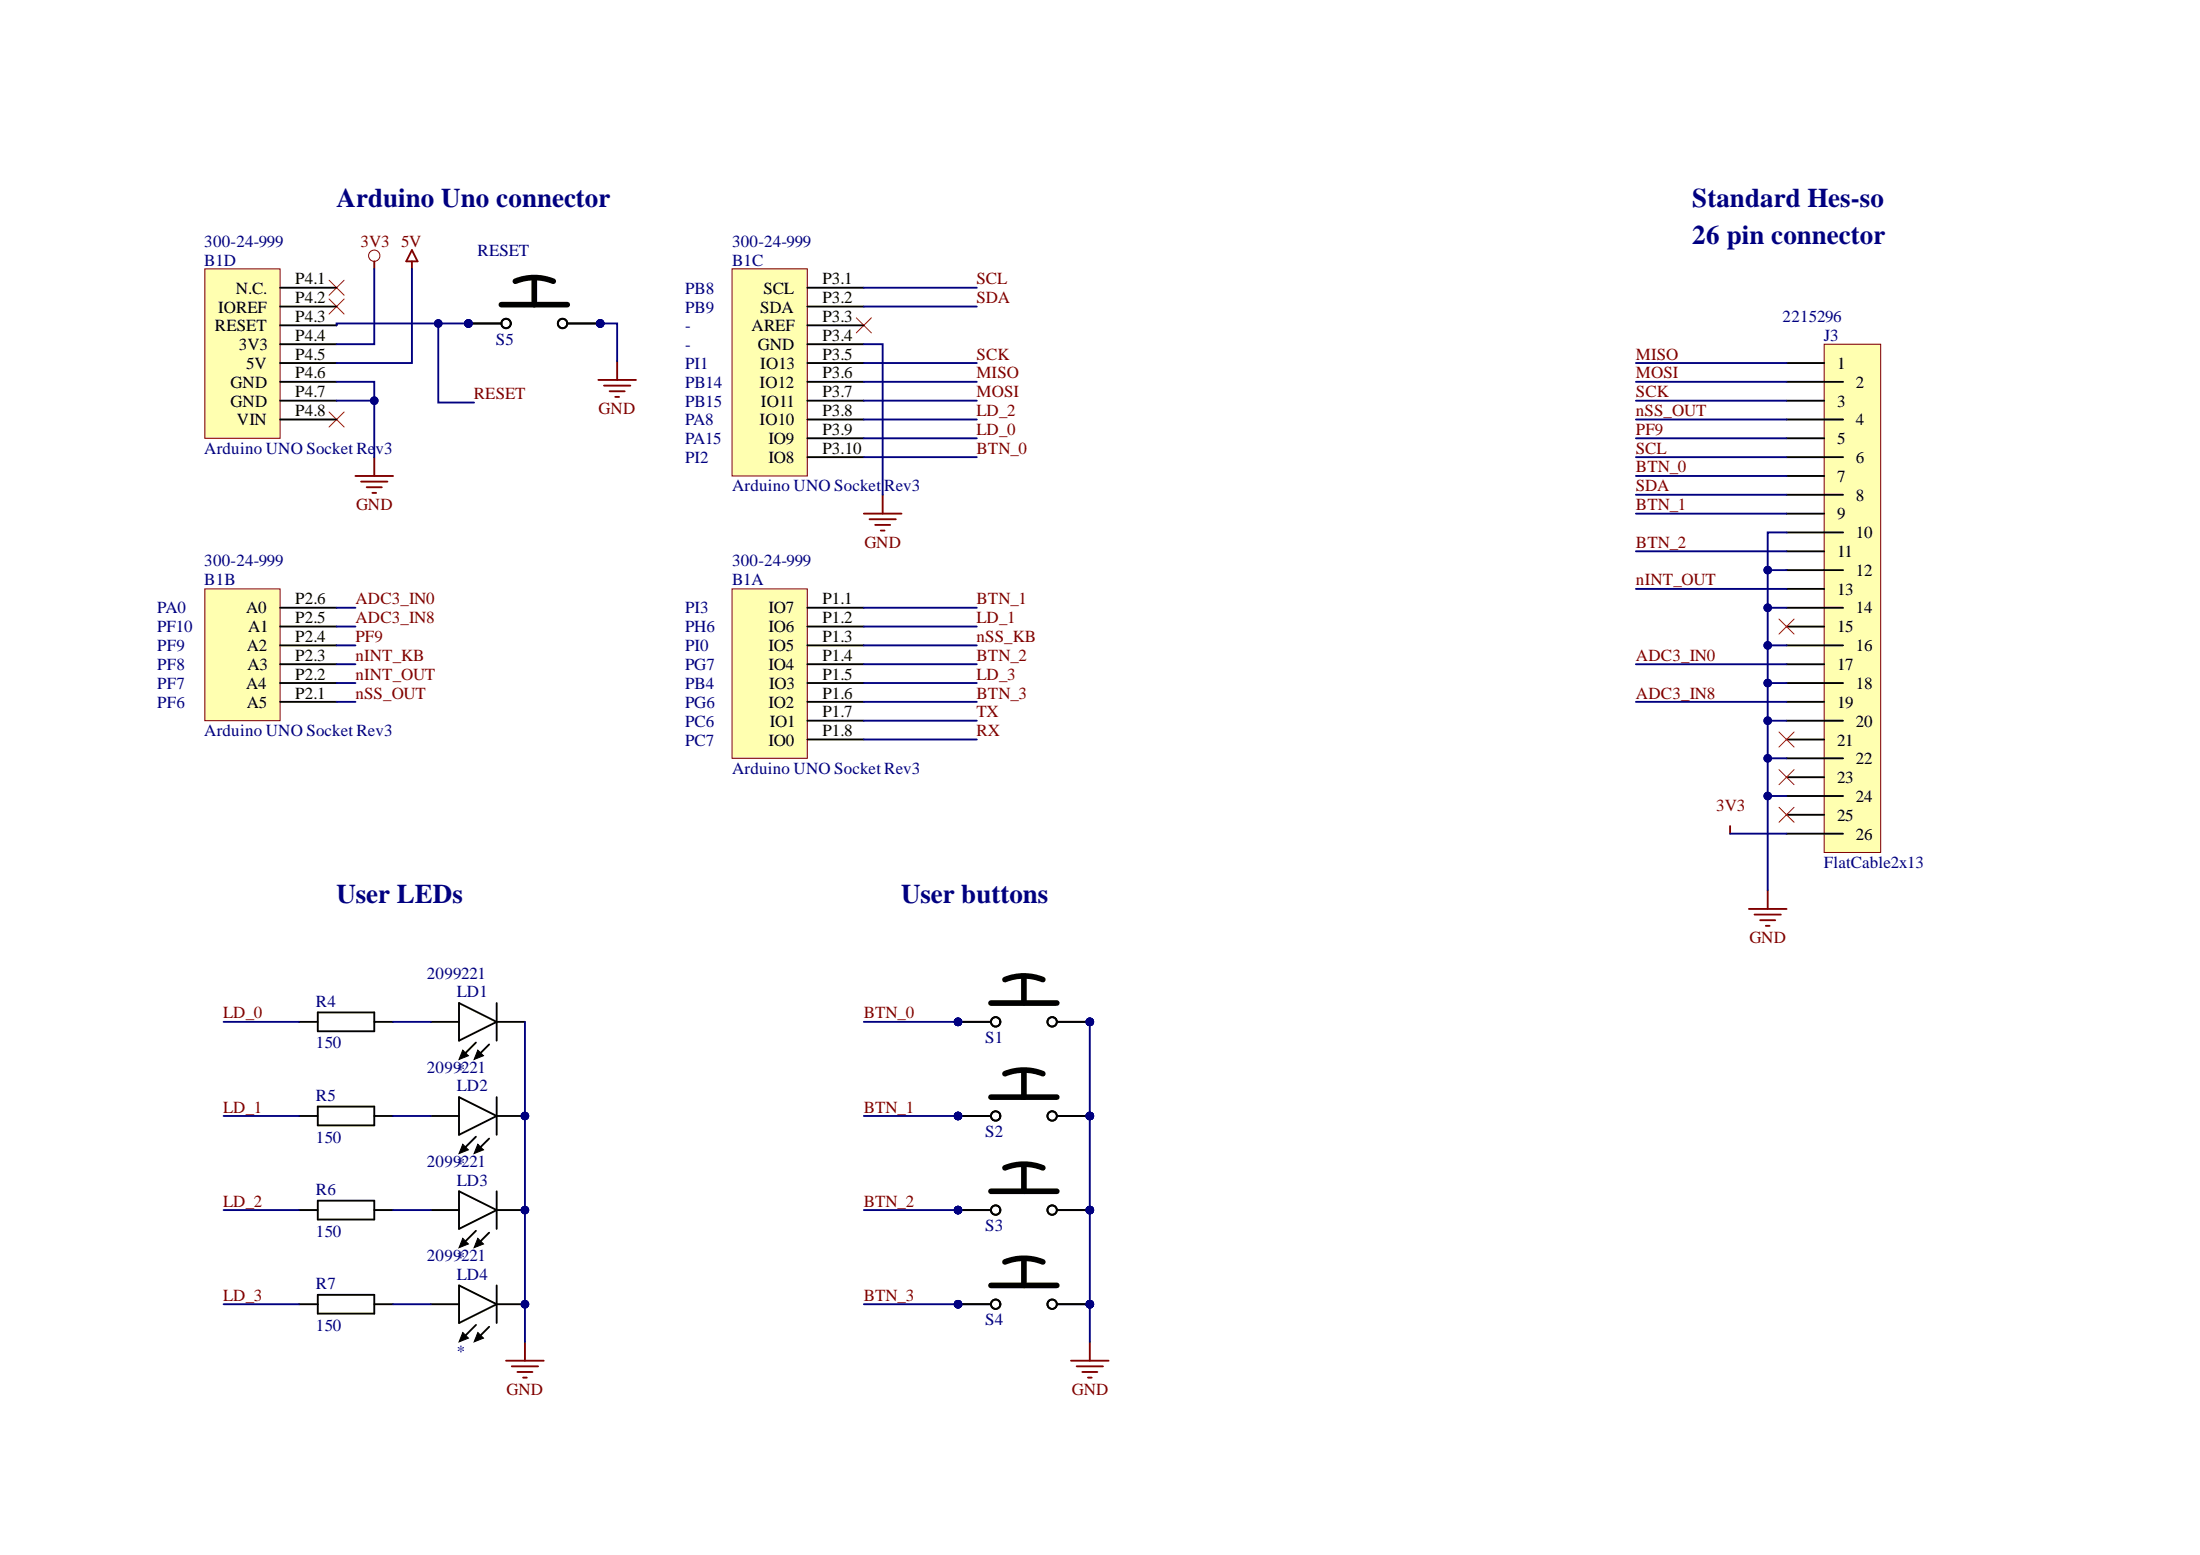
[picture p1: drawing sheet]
<svg xmlns="http://www.w3.org/2000/svg" width="297mm" height="210mm" viewBox="0 0 297 210" stroke-linecap="round" stroke-linejoin="round" font-family="sans-serif">
<path d="M50.5 35.3v1M48 64.2h5.1M48.8 65h3.5M49.5 65.8h2M50.3 66.5h.5M50.5 61.7v2.5" fill="none" stroke="#800000" stroke-width=".25"/>
<circle cx="50.5" cy="34.5" r=".76" fill="none" stroke="#800000" stroke-width=".14"/>
<path d="M44.4 37.8l2.1 2.1M46.5 37.8l-2.1 2.1M44.4 55.6l2.1 2M44.4 40.4l2.1 2M46.5 55.6l-2.1 2M46.5 40.4l-2.1 2" fill="none" stroke="#f00" stroke-width=".14"/>
<path d="M246.3 46.5h7.6v68.6h-7.6z" fill-rule="evenodd" fill="#ffffb0"/>
<path d="M246.3 46.5h7.6v68.6h-7.6z" fill="none" stroke="#800000" stroke-width=".14"/>
<g fill="none" stroke="#000" stroke-width=".25">
<path d="M241.2 49h5.1M241.2 54.1h5.1M241.2 59.2h5.1M241.2 51.5h7.6M241.2 56.6h7.6M241.2 64.2h5.1M241.2 69.3h5.1M241.2 74.4h5.1M241.2 79.5h5.1M241.2 61.7h7.6M241.2 66.8h7.6M241.2 71.9h7.6"/>
<path d="M241.2 77h7.6M241.2 84.6h5.1M241.2 89.7h5.1M241.2 94.7h5.1M241.2 99.8h5.1M241.2 82h7.6M241.2 87.1h7.6M241.2 92.2h7.6M241.2 97.3h7.6M241.2 104.9h5.1M241.2 110h5.1M241.2 102.4h7.6"/>
<path d="M241.2 107.4h7.6M241.2 112.5h7.6"/>
</g>
<path d="M233.6 111.5v1M236.1 122.7h5.1M236.9 123.5h3.5M237.7 124.2h2M238.4 125h.5M238.7 120.2v2.5" fill="none" stroke="#800000" stroke-width=".25"/>
<circle cx="129.3" cy="137.9" r=".51" fill="#000080"/>
<circle cx="129.3" cy="137.9" r=".51" fill="none" stroke="#000080" stroke-width=".14"/>
<circle cx="147.1" cy="137.9" r=".51" fill="#000080"/>
<circle cx="147.1" cy="137.9" r=".51" fill="none" stroke="#000080" stroke-width=".14"/>
<circle cx="129.3" cy="137.9" r=".51" fill="#000080"/>
<circle cx="129.3" cy="137.9" r=".51" fill="none" stroke="#000080" stroke-width=".14"/>
<circle cx="147.1" cy="137.9" r=".51" fill="#000080"/>
<circle cx="147.1" cy="137.9" r=".51" fill="none" stroke="#000080" stroke-width=".14"/>
<g fill="none" stroke="#000" stroke-width=".25">
<path d="M129.3 137.9h4.5"/>
<circle cx="134.4" cy="137.9" r=".64"/>
</g>
<path d="M133.8 135.4h8.9M135.7 132.2a6.8 6.8 0 0 1 5.1 0M138.2 131.8v3.6" fill="none" stroke="#000" stroke-width=".76"/>
<circle cx="129.3" cy="137.9" r=".51" fill="#000080"/>
<circle cx="129.3" cy="137.9" r=".51" fill="none" stroke="#000080" stroke-width=".14"/>
<g fill="none" stroke="#000" stroke-width=".25">
<path d="M142.7 137.9h4.4"/>
<circle cx="142.1" cy="137.9" r=".64"/>
</g>
<circle cx="147.1" cy="137.9" r=".51" fill="#000080"/>
<circle cx="147.1" cy="137.9" r=".51" fill="none" stroke="#000080" stroke-width=".14"/>
<path d="M129.3 137.9h4.5" fill="none" stroke="#000" stroke-width=".25"/>
<circle cx="129.3" cy="137.9" r=".51" fill="#000080"/>
<circle cx="129.3" cy="137.9" r=".51" fill="none" stroke="#000080" stroke-width=".14"/>
<path d="M142.7 137.9h4.4" fill="none" stroke="#000" stroke-width=".25"/>
<circle cx="147.1" cy="137.9" r=".51" fill="#000080"/>
<circle cx="147.1" cy="137.9" r=".51" fill="none" stroke="#000080" stroke-width=".14"/>
<circle cx="129.3" cy="150.6" r=".51" fill="#000080"/>
<circle cx="129.3" cy="150.6" r=".51" fill="none" stroke="#000080" stroke-width=".14"/>
<circle cx="147.1" cy="150.6" r=".51" fill="#000080"/>
<circle cx="147.1" cy="150.6" r=".51" fill="none" stroke="#000080" stroke-width=".14"/>
<circle cx="129.3" cy="150.6" r=".51" fill="#000080"/>
<circle cx="129.3" cy="150.6" r=".51" fill="none" stroke="#000080" stroke-width=".14"/>
<circle cx="147.1" cy="150.6" r=".51" fill="#000080"/>
<circle cx="147.1" cy="150.6" r=".51" fill="none" stroke="#000080" stroke-width=".14"/>
<g fill="none" stroke="#000" stroke-width=".25">
<path d="M129.3 150.6h4.5"/>
<circle cx="134.4" cy="150.6" r=".63"/>
</g>
<path d="M133.8 148.1h8.9M135.7 144.9a6.9 6.9 0 0 1 5.1 0M138.2 144.5v3.6" fill="none" stroke="#000" stroke-width=".76"/>
<circle cx="129.3" cy="150.6" r=".51" fill="#000080"/>
<circle cx="129.3" cy="150.6" r=".51" fill="none" stroke="#000080" stroke-width=".14"/>
<g fill="none" stroke="#000" stroke-width=".25">
<path d="M142.7 150.6h4.4"/>
<circle cx="142.1" cy="150.6" r=".63"/>
</g>
<circle cx="147.1" cy="150.6" r=".51" fill="#000080"/>
<circle cx="147.1" cy="150.6" r=".51" fill="none" stroke="#000080" stroke-width=".14"/>
<path d="M129.3 150.6h4.5" fill="none" stroke="#000" stroke-width=".25"/>
<circle cx="129.3" cy="150.6" r=".51" fill="#000080"/>
<circle cx="129.3" cy="150.6" r=".51" fill="none" stroke="#000080" stroke-width=".14"/>
<path d="M142.7 150.6h4.4" fill="none" stroke="#000" stroke-width=".25"/>
<circle cx="147.1" cy="150.6" r=".51" fill="#000080"/>
<circle cx="147.1" cy="150.6" r=".51" fill="none" stroke="#000080" stroke-width=".14"/>
<circle cx="129.3" cy="163.3" r=".51" fill="#000080"/>
<circle cx="129.3" cy="163.3" r=".51" fill="none" stroke="#000080" stroke-width=".14"/>
<circle cx="147.1" cy="163.3" r=".51" fill="#000080"/>
<circle cx="147.1" cy="163.3" r=".51" fill="none" stroke="#000080" stroke-width=".14"/>
<circle cx="129.3" cy="163.3" r=".51" fill="#000080"/>
<circle cx="129.3" cy="163.3" r=".51" fill="none" stroke="#000080" stroke-width=".14"/>
<circle cx="147.1" cy="163.3" r=".51" fill="#000080"/>
<circle cx="147.1" cy="163.3" r=".51" fill="none" stroke="#000080" stroke-width=".14"/>
<g fill="none" stroke="#000" stroke-width=".25">
<path d="M129.3 163.3h4.5"/>
<circle cx="134.4" cy="163.3" r=".63"/>
</g>
<path d="M135.7 157.6a6.8 6.8 0 0 1 5.1 0M138.2 157.2v3.6M133.8 160.8h8.9" fill="none" stroke="#000" stroke-width=".76"/>
<circle cx="129.3" cy="163.3" r=".51" fill="#000080"/>
<circle cx="129.3" cy="163.3" r=".51" fill="none" stroke="#000080" stroke-width=".14"/>
<g fill="none" stroke="#000" stroke-width=".25">
<path d="M142.7 163.3h4.4"/>
<circle cx="142.1" cy="163.3" r=".63"/>
</g>
<circle cx="147.1" cy="163.3" r=".51" fill="#000080"/>
<circle cx="147.1" cy="163.3" r=".51" fill="none" stroke="#000080" stroke-width=".14"/>
<path d="M129.3 163.3h4.5" fill="none" stroke="#000" stroke-width=".25"/>
<circle cx="129.3" cy="163.3" r=".51" fill="#000080"/>
<circle cx="129.3" cy="163.3" r=".51" fill="none" stroke="#000080" stroke-width=".14"/>
<path d="M142.7 163.3h4.4" fill="none" stroke="#000" stroke-width=".25"/>
<circle cx="147.1" cy="163.3" r=".51" fill="#000080"/>
<circle cx="147.1" cy="163.3" r=".51" fill="none" stroke="#000080" stroke-width=".14"/>
<circle cx="129.4" cy="176.1" r=".51" fill="#000080"/>
<circle cx="129.4" cy="176.1" r=".51" fill="none" stroke="#000080" stroke-width=".14"/>
<circle cx="147.1" cy="176.1" r=".51" fill="#000080"/>
<circle cx="147.1" cy="176.1" r=".51" fill="none" stroke="#000080" stroke-width=".14"/>
<circle cx="129.4" cy="176.1" r=".51" fill="#000080"/>
<circle cx="129.4" cy="176.1" r=".51" fill="none" stroke="#000080" stroke-width=".14"/>
<circle cx="147.1" cy="176.1" r=".51" fill="#000080"/>
<circle cx="147.1" cy="176.1" r=".51" fill="none" stroke="#000080" stroke-width=".14"/>
<g fill="none" stroke="#000" stroke-width=".25">
<path d="M129.4 176.1h4.4"/>
<circle cx="134.4" cy="176.1" r=".63"/>
</g>
<path d="M133.8 173.5h8.9M135.7 170.3a6.8 6.8 0 0 1 5.1 0M138.2 170v3.5" fill="none" stroke="#000" stroke-width=".76"/>
<circle cx="129.4" cy="176.1" r=".51" fill="#000080"/>
<circle cx="129.4" cy="176.1" r=".51" fill="none" stroke="#000080" stroke-width=".14"/>
<g fill="none" stroke="#000" stroke-width=".25">
<path d="M142.7 176.1h4.4"/>
<circle cx="142.1" cy="176.1" r=".63"/>
</g>
<circle cx="147.1" cy="176.1" r=".51" fill="#000080"/>
<circle cx="147.1" cy="176.1" r=".51" fill="none" stroke="#000080" stroke-width=".14"/>
<path d="M129.4 176.1h4.4" fill="none" stroke="#000" stroke-width=".25"/>
<circle cx="129.4" cy="176.1" r=".51" fill="#000080"/>
<circle cx="129.4" cy="176.1" r=".51" fill="none" stroke="#000080" stroke-width=".14"/>
<path d="M142.7 176.1h4.4" fill="none" stroke="#000" stroke-width=".25"/>
<circle cx="147.1" cy="176.1" r=".51" fill="#000080"/>
<circle cx="147.1" cy="176.1" r=".51" fill="none" stroke="#000080" stroke-width=".14"/>
<path d="M144.6 183.7h5.1M145.4 184.4h3.5M146.1 185.2h2.1M146.9 186h.5M147.1 181.1v2.6" fill="none" stroke="#800000" stroke-width=".25"/>
<path d="M58.2 137.9h3.8M62 135.4l5.1 2.5-5.1 2.6zM67.1 135.4v5.1M67.1 137.9h3.8M64.3 140.7l-2.1 2.1M66 141l-1.7 1.8" fill="none" stroke="#000" stroke-width=".25"/>
<path d="M62.5 141.7l.7 .8-1.2 .5zM64.5 141.7l.8 .8-1.3 .5z" fill="#000"/>
<path d="M62.5 141.7l.7 .8-1.2 .5zM64.5 141.7l.8 .8-1.3 .5z" fill="none" stroke="#000" stroke-width=".14"/>
<circle cx="70.9" cy="150.6" r=".51" fill="#000080"/>
<circle cx="70.9" cy="150.6" r=".51" fill="none" stroke="#000080" stroke-width=".14"/>
<path d="M62 148.1l5.1 2.5-5.1 2.6zM64.3 153.4l-2.1 2.1M66 153.7l-1.7 1.8M67.1 148.1v5.1M67.1 150.6h3.8" fill="none" stroke="#000" stroke-width=".25"/>
<path d="M62.5 154.5l.7 .7-1.2 .5zM64.5 154.5l.8 .7-1.3 .5z" fill="#000"/>
<path d="M62.5 154.5l.7 .7-1.2 .5zM64.5 154.5l.8 .7-1.3 .5z" fill="none" stroke="#000" stroke-width=".14"/>
<circle cx="70.9" cy="150.6" r=".51" fill="#000080"/>
<circle cx="70.9" cy="150.6" r=".51" fill="none" stroke="#000080" stroke-width=".14"/>
<path d="M58.2 150.6h3.8" fill="none" stroke="#000" stroke-width=".25"/>
<circle cx="70.9" cy="163.3" r=".51" fill="#000080"/>
<circle cx="70.9" cy="163.3" r=".51" fill="none" stroke="#000080" stroke-width=".14"/>
<path d="M62 160.8l5.1 2.5-5.1 2.6zM64.3 166.1l-2.1 2.1M66 166.4l-1.7 1.8M67.1 160.8v5.1M67.1 163.3h3.8" fill="none" stroke="#000" stroke-width=".25"/>
<path d="M62.5 167.2l.7 .7-1.2 .5zM64.5 167.2l.8 .7-1.3 .5z" fill="#000"/>
<path d="M62.5 167.2l.7 .7-1.2 .5zM64.5 167.2l.8 .7-1.3 .5z" fill="none" stroke="#000" stroke-width=".14"/>
<circle cx="70.9" cy="163.3" r=".51" fill="#000080"/>
<circle cx="70.9" cy="163.3" r=".51" fill="none" stroke="#000080" stroke-width=".14"/>
<path d="M58.2 163.3h3.8" fill="none" stroke="#000" stroke-width=".25"/>
<circle cx="70.9" cy="176.1" r=".51" fill="#000080"/>
<circle cx="70.9" cy="176.1" r=".51" fill="none" stroke="#000080" stroke-width=".14"/>
<path d="M62 173.5l5.1 2.6-5.1 2.5zM64.3 178.8l-2.1 2.1M66 179.1l-1.7 1.8M67.1 173.5v5.1M67.1 176.1h3.8" fill="none" stroke="#000" stroke-width=".25"/>
<path d="M62.5 179.9l.7 .7-1.2 .5zM64.5 179.9l.8 .7-1.3 .5z" fill="#000"/>
<path d="M62.5 179.9l.7 .7-1.2 .5zM64.5 179.9l.8 .7-1.3 .5z" fill="none" stroke="#000" stroke-width=".14"/>
<circle cx="70.9" cy="176.1" r=".51" fill="#000080"/>
<circle cx="70.9" cy="176.1" r=".51" fill="none" stroke="#000080" stroke-width=".14"/>
<g fill="none" stroke="#000" stroke-width=".25">
<path d="M40.4 137.9h2.5M42.9 136.7h7.6v2.5h-7.6zM50.5 137.9h2.6M40.4 150.6h2.5M42.9 149.4h7.6v2.5h-7.6zM50.5 150.6h2.6M40.4 163.3h2.5M40.4 176.1h2.5M42.9 162.1h7.6v2.5h-7.6zM42.9 174.8h7.6v2.5h-7.6zM50.5 176.1h2.6M50.5 163.3h2.6"/>
<path d="M58.2 176.1h3.8"/>
</g>
<path d="M55.6 33.8l.8 1.5h-1.5zM55.6 35.3v1M116.6 69.3h5.1M117.4 70.1h3.6M118.2 70.9h2M118.9 71.6h.5M119.2 66.8v2.5M68.3 183.7h5.1M69.1 184.4h3.6M69.9 185.2h2M70.6 186h.5M70.9 181.1v2.6" fill="none" stroke="#800000" stroke-width=".25"/>
<path d="M115.6 42.9l2.1 2M117.7 42.9l-2.1 2M240.2 83.6l2 2M240.2 98.8l2 2M242.2 83.6l-2 2M242.2 98.8l-2 2M240.2 109l2 2M240.2 103.9l2 2M242.2 109l-2 2M242.2 103.9l-2 2" fill="none" stroke="#f00" stroke-width=".14"/>
<path d="M98.8 79.5h10.2v22.9h-10.2z" fill-rule="evenodd" fill="#ffffb0"/>
<path d="M98.8 79.5h10.2v22.9h-10.2z" fill="none" stroke="#800000" stroke-width=".14"/>
<path d="M109 82h7.6M109 84.6h7.6M109 87.1h7.6M109 89.7h7.6M109 92.2h7.6M109 94.7h7.6M109 97.3h7.6M109 99.8h7.6" fill="none" stroke="#000" stroke-width=".25"/>
<path d="M27.7 79.5h10.1v17.8h-10.1z" fill-rule="evenodd" fill="#ffffb0"/>
<path d="M27.7 79.5h10.1v17.8h-10.1z" fill="none" stroke="#800000" stroke-width=".14"/>
<path d="M37.8 94.7h7.6M37.8 92.2h7.6M37.8 89.7h7.6M37.8 87.1h7.6M37.8 84.6h7.6M37.8 82h7.6" fill="none" stroke="#000" stroke-width=".25"/>
<path d="M98.8 36.3h10.2v27.9h-10.2z" fill-rule="evenodd" fill="#ffffb0"/>
<path d="M98.8 36.3h10.2v27.9h-10.2z" fill="none" stroke="#800000" stroke-width=".14"/>
<path d="M109 38.8h7.6M109 41.4h7.6M109 43.9h7.6M109 46.5h7.6M109 49h7.6M109 51.5h7.6M109 54.1h7.6M109 56.6h7.6M109 59.2h7.6M109 61.7h7.6" fill="none" stroke="#000" stroke-width=".25"/>
<path d="M27.7 36.3h10.1v22.9h-10.1z" fill-rule="evenodd" fill="#ffffb0"/>
<path d="M27.7 36.3h10.1v22.9h-10.1z" fill="none" stroke="#800000" stroke-width=".14"/>
<path d="M37.8 38.8h7.6M37.8 41.4h7.6M37.8 43.9h7.6M37.8 46.5h7.6M37.8 49h7.6M37.8 51.5h7.6M37.8 54.1h7.6M37.8 56.6h7.6" fill="none" stroke="#000" stroke-width=".25"/>
<circle cx="63.2" cy="43.7" r=".51" fill="#000080"/>
<circle cx="63.2" cy="43.7" r=".51" fill="none" stroke="#000080" stroke-width=".14"/>
<circle cx="81" cy="43.7" r=".51" fill="#000080"/>
<circle cx="81" cy="43.7" r=".51" fill="none" stroke="#000080" stroke-width=".14"/>
<circle cx="63.2" cy="43.7" r=".51" fill="#000080"/>
<circle cx="63.2" cy="43.7" r=".51" fill="none" stroke="#000080" stroke-width=".14"/>
<circle cx="81" cy="43.7" r=".51" fill="#000080"/>
<circle cx="81" cy="43.7" r=".51" fill="none" stroke="#000080" stroke-width=".14"/>
<g fill="none" stroke="#000" stroke-width=".25">
<path d="M63.2 43.7h4.5"/>
<circle cx="68.3" cy="43.7" r=".64"/>
</g>
<path d="M69.6 38a6.8 6.8 0 0 1 5.1 0M72.1 37.6v3.5M67.7 41.1h8.9" fill="none" stroke="#000" stroke-width=".76"/>
<circle cx="63.2" cy="43.7" r=".51" fill="#000080"/>
<circle cx="63.2" cy="43.7" r=".51" fill="none" stroke="#000080" stroke-width=".14"/>
<g fill="none" stroke="#000" stroke-width=".25">
<path d="M76.6 43.7h4.4"/>
<circle cx="76" cy="43.7" r=".64"/>
</g>
<circle cx="81" cy="43.7" r=".51" fill="#000080"/>
<circle cx="81" cy="43.7" r=".51" fill="none" stroke="#000080" stroke-width=".14"/>
<path d="M63.2 43.7h4.5" fill="none" stroke="#000" stroke-width=".25"/>
<circle cx="63.2" cy="43.7" r=".51" fill="#000080"/>
<circle cx="63.2" cy="43.7" r=".51" fill="none" stroke="#000080" stroke-width=".14"/>
<path d="M76.6 43.7h4.4" fill="none" stroke="#000" stroke-width=".25"/>
<circle cx="81" cy="43.7" r=".51" fill="#000080"/>
<circle cx="81" cy="43.7" r=".51" fill="none" stroke="#000080" stroke-width=".14"/>
<path d="M80.8 51.3h5.1M81.5 52.1h3.6M82.3 52.8h2M83.1 53.6h.5M83.3 48.8v2.5" fill="none" stroke="#800000" stroke-width=".25"/>
<path d="M45.4 54.1h5.1v7.6" fill="none" stroke="#000080" stroke-width=".25"/>
<circle cx="50.5" cy="54.1" r=".51" fill="#000080"/>
<circle cx="50.5" cy="54.1" r=".51" fill="none" stroke="#000080" stroke-width=".14"/>
<path d="M45.4 51.5h5.1v2.6" fill="none" stroke="#000080" stroke-width=".25"/>
<circle cx="50.5" cy="54.1" r=".51" fill="#000080"/>
<circle cx="50.5" cy="54.1" r=".51" fill="none" stroke="#000080" stroke-width=".14"/>
<path d="M116.6 38.8h15.3M116.6 54.1h15.3M116.6 49h15.3M116.6 41.4h15.3M116.6 51.5h15.3M238.7 77h2.5M116.6 97.3h15.3M116.6 99.8h15.3" fill="none" stroke="#000080" stroke-width=".25"/>
<circle cx="238.7" cy="77" r=".51" fill="#000080"/>
<circle cx="238.7" cy="77" r=".51" fill="none" stroke="#000080" stroke-width=".14"/>
<path d="M238.7 82h2.5" fill="none" stroke="#000080" stroke-width=".25"/>
<circle cx="238.7" cy="82" r=".51" fill="#000080"/>
<circle cx="238.7" cy="82" r=".51" fill="none" stroke="#000080" stroke-width=".14"/>
<path d="M238.7 87.1h2.5" fill="none" stroke="#000080" stroke-width=".25"/>
<circle cx="238.7" cy="87.1" r=".51" fill="#000080"/>
<circle cx="238.7" cy="87.1" r=".51" fill="none" stroke="#000080" stroke-width=".14"/>
<path d="M238.7 92.2h2.5" fill="none" stroke="#000080" stroke-width=".25"/>
<circle cx="238.7" cy="92.2" r=".51" fill="#000080"/>
<circle cx="238.7" cy="92.2" r=".51" fill="none" stroke="#000080" stroke-width=".14"/>
<path d="M238.7 97.3h2.5" fill="none" stroke="#000080" stroke-width=".25"/>
<circle cx="238.7" cy="97.3" r=".51" fill="#000080"/>
<circle cx="238.7" cy="97.3" r=".51" fill="none" stroke="#000080" stroke-width=".14"/>
<path d="M238.7 102.4h2.5" fill="none" stroke="#000080" stroke-width=".25"/>
<circle cx="238.7" cy="102.4" r=".51" fill="#000080"/>
<circle cx="238.7" cy="102.4" r=".51" fill="none" stroke="#000080" stroke-width=".14"/>
<path d="M238.7 107.4h2.5" fill="none" stroke="#000080" stroke-width=".25"/>
<circle cx="238.7" cy="107.4" r=".51" fill="#000080"/>
<circle cx="238.7" cy="107.4" r=".51" fill="none" stroke="#000080" stroke-width=".14"/>
<g fill="none" stroke="#000080" stroke-width=".25">
<path d="M220.9 56.6h20.3M220.9 59.2h20.3M220.9 49h20.3M220.9 51.5h20.3M220.9 54.1h20.3M220.9 61.7h20.3M220.9 64.2h20.3M220.9 66.8h20.3M220.9 69.3h20.3M220.9 74.4h20.3M220.9 79.5h20.3M45.4 84.6h2.6"/>
<path d="M45.4 82h2.6M220.9 89.7h20.3M220.9 94.7h20.3M233.6 112.5h7.6M147.1 137.9v12.7"/>
</g>
<circle cx="147.1" cy="137.9" r=".51" fill="#000080"/>
<circle cx="147.1" cy="137.9" r=".51" fill="none" stroke="#000080" stroke-width=".14"/>
<circle cx="147.1" cy="150.6" r=".51" fill="#000080"/>
<circle cx="147.1" cy="150.6" r=".51" fill="none" stroke="#000080" stroke-width=".14"/>
<path d="M147.1 163.3v12.8" fill="none" stroke="#000080" stroke-width=".25"/>
<circle cx="147.1" cy="163.3" r=".51" fill="#000080"/>
<circle cx="147.1" cy="163.3" r=".51" fill="none" stroke="#000080" stroke-width=".14"/>
<circle cx="147.1" cy="176.1" r=".51" fill="#000080"/>
<circle cx="147.1" cy="176.1" r=".51" fill="none" stroke="#000080" stroke-width=".14"/>
<path d="M147.1 150.6v12.7" fill="none" stroke="#000080" stroke-width=".25"/>
<circle cx="147.1" cy="150.6" r=".51" fill="#000080"/>
<circle cx="147.1" cy="150.6" r=".51" fill="none" stroke="#000080" stroke-width=".14"/>
<circle cx="147.1" cy="163.3" r=".51" fill="#000080"/>
<circle cx="147.1" cy="163.3" r=".51" fill="none" stroke="#000080" stroke-width=".14"/>
<path d="M147.1 176.1v5" fill="none" stroke="#000080" stroke-width=".25"/>
<circle cx="147.1" cy="176.1" r=".51" fill="#000080"/>
<circle cx="147.1" cy="176.1" r=".51" fill="none" stroke="#000080" stroke-width=".14"/>
<path d="M116.6 82h15.3M116.6 137.9h12.7" fill="none" stroke="#000080" stroke-width=".25"/>
<circle cx="129.3" cy="137.9" r=".51" fill="#000080"/>
<circle cx="129.3" cy="137.9" r=".51" fill="none" stroke="#000080" stroke-width=".14"/>
<path d="M116.6 61.7h15.3M116.6 89.7h15.3M116.6 94.7h15.3M116.6 150.6h12.7" fill="none" stroke="#000080" stroke-width=".25"/>
<circle cx="129.3" cy="150.6" r=".51" fill="#000080"/>
<circle cx="129.3" cy="150.6" r=".51" fill="none" stroke="#000080" stroke-width=".14"/>
<path d="M116.6 163.3h12.7" fill="none" stroke="#000080" stroke-width=".25"/>
<circle cx="129.3" cy="163.3" r=".51" fill="#000080"/>
<circle cx="129.3" cy="163.3" r=".51" fill="none" stroke="#000080" stroke-width=".14"/>
<path d="M116.6 176.1h12.8" fill="none" stroke="#000080" stroke-width=".25"/>
<circle cx="129.4" cy="176.1" r=".51" fill="#000080"/>
<circle cx="129.4" cy="176.1" r=".51" fill="none" stroke="#000080" stroke-width=".14"/>
<path d="M70.9 137.9v43.2" fill="none" stroke="#000080" stroke-width=".25"/>
<circle cx="70.9" cy="150.6" r=".51" fill="#000080"/>
<circle cx="70.9" cy="150.6" r=".51" fill="none" stroke="#000080" stroke-width=".14"/>
<circle cx="70.9" cy="163.3" r=".51" fill="#000080"/>
<circle cx="70.9" cy="163.3" r=".51" fill="none" stroke="#000080" stroke-width=".14"/>
<circle cx="70.9" cy="176.1" r=".51" fill="#000080"/>
<circle cx="70.9" cy="176.1" r=".51" fill="none" stroke="#000080" stroke-width=".14"/>
<g fill="none" stroke="#000080" stroke-width=".25">
<path d="M63.2 43.7h-17.8v.2M116.6 46.5h2.6v20.3M116.6 59.2h15.3M116.6 56.6h15.3M45.4 94.7h2.6M45.4 89.7h2.6M45.4 87.1h2.6M45.4 92.2h2.6M116.6 84.6h15.3M116.6 87.1h15.3M116.6 92.2h15.3M30.2 137.9h10.2"/>
<path d="M53.1 137.9h5.1M30.2 150.6h10.2M53.1 150.6h5.1M30.2 163.3h10.2M30.2 176.1h10.2M53.1 163.3h5.1M53.1 176.1h5.1"/>
</g>
<circle cx="59.2" cy="43.7" r=".51" fill="#000080"/>
<circle cx="59.2" cy="43.7" r=".51" fill="none" stroke="#000080" stroke-width=".14"/>
<circle cx="63.2" cy="43.7" r=".51" fill="#000080"/>
<circle cx="63.2" cy="43.7" r=".51" fill="none" stroke="#000080" stroke-width=".14"/>
<path d="M81 43.7h2.3v5.1" fill="none" stroke="#000080" stroke-width=".25"/>
<circle cx="81" cy="43.7" r=".51" fill="#000080"/>
<circle cx="81" cy="43.7" r=".51" fill="none" stroke="#000080" stroke-width=".14"/>
<path d="M50.5 36.3v10.2h-5.1M55.6 36.3v12.7h-10.2M241.2 71.9h-2.5v48.3" fill="none" stroke="#000080" stroke-width=".25"/>
<circle cx="238.7" cy="77" r=".51" fill="#000080"/>
<circle cx="238.7" cy="77" r=".51" fill="none" stroke="#000080" stroke-width=".14"/>
<circle cx="238.7" cy="82" r=".51" fill="#000080"/>
<circle cx="238.7" cy="82" r=".51" fill="none" stroke="#000080" stroke-width=".14"/>
<circle cx="238.7" cy="87.1" r=".51" fill="#000080"/>
<circle cx="238.7" cy="87.1" r=".51" fill="none" stroke="#000080" stroke-width=".14"/>
<circle cx="238.7" cy="92.2" r=".51" fill="#000080"/>
<circle cx="238.7" cy="92.2" r=".51" fill="none" stroke="#000080" stroke-width=".14"/>
<circle cx="238.7" cy="97.3" r=".51" fill="#000080"/>
<circle cx="238.7" cy="97.3" r=".51" fill="none" stroke="#000080" stroke-width=".14"/>
<circle cx="238.7" cy="102.4" r=".51" fill="#000080"/>
<circle cx="238.7" cy="102.4" r=".51" fill="none" stroke="#000080" stroke-width=".14"/>
<circle cx="238.7" cy="107.4" r=".51" fill="#000080"/>
<circle cx="238.7" cy="107.4" r=".51" fill="none" stroke="#000080" stroke-width=".14"/>
<path d="M59.2 43.7v10.6h4.8" fill="none" stroke="#000080" stroke-width=".25"/>
<circle cx="59.2" cy="43.7" r=".51" fill="#000080"/>
<circle cx="59.2" cy="43.7" r=".51" fill="none" stroke="#000080" stroke-width=".14"/>
<g font-size="3.6" fill="#000080">
<text x="45.4" y="27.9">Arduino Uno connector</text>
<text x="228.5" y="27.9">Standard Hes-so</text>
<text x="228.5" y="33">26 pin connector</text>
<text x="45.4" y="122">User LEDs</text>
<text x="121.7" y="122">User buttons</text>
</g>
<g font-size="2.3" fill="#000080">
<text x="27.6" y="33.3">300-24-999</text>
<text x="27.6" y="35.9">B1D</text>
<text x="64.5" y="34.6">RESET</text>
<text x="98.8" y="33.3">300-24-999</text>
<text x="98.8" y="35.9">B1C</text>
<text x="92.5" y="39.7">PB8</text>
<text x="66.9" y="46.5">S5</text>
<text x="92.5" y="42.2">PB9</text>
<text x="92.5" y="44.7">-</text>
<text x="92.5" y="47.3">-</text>
<text x="240.7" y="43.5">2215296</text>
<text x="246.3" y="46">J3</text>
<text x="92.5" y="49.8">PI1</text>
<text x="92.5" y="52.3">PB14</text>
<text x="92.5" y="54.9">PB15</text>
<text x="92.5" y="60">PA15</text>
<text x="92.5" y="57.4">PA8</text>
<text x="27.6" y="61.2">Arduino UNO Socket Rev3</text>
<text x="92.5" y="62.5">PI2</text>
<text x="98.8" y="66.3">Arduino UNO Socket</text>
<text x="119.4" y="66.3">Rev3</text>
<text x="27.6" y="76.5">300-24-999</text>
<text x="98.8" y="76.4">300-24-999</text>
<text x="21.2" y="82.8">PA0</text>
<text x="27.6" y="79">B1B</text>
<text x="92.5" y="82.8">PI3</text>
<text x="98.8" y="79">B1A</text>
<text x="21.2" y="85.3">PF10</text>
<text x="21.2" y="87.9">PF9</text>
<text x="92.5" y="87.9">PI0</text>
<text x="92.5" y="85.3">PH6</text>
<text x="21.2" y="90.5">PF8</text>
<text x="21.2" y="93">PF7</text>
<text x="21.2" y="95.6">PF6</text>
<text x="92.5" y="90.5">PG7</text>
<text x="92.5" y="93">PB4</text>
<text x="92.5" y="95.6">PG6</text>
<text x="27.6" y="99.4">Arduino UNO Socket Rev3</text>
<text x="92.5" y="98.1">PC6</text>
<text x="92.5" y="100.6">PC7</text>
<text x="98.8" y="104.4">Arduino UNO Socket Rev3</text>
<text x="246.3" y="117.1">FlatCable2x13</text>
<text x="42.7" y="135.9">R4</text>
<text x="57.6" y="132.1">2099221</text>
<text x="61.7" y="134.6">LD1</text>
<text x="42.7" y="141.5">150</text>
<text x="133" y="140.7">S1</text>
<text x="42.7" y="148.6">R5</text>
<text x="57.6" y="144.8">2099*221</text>
<text x="61.7" y="147.3">LD2</text>
<text x="42.7" y="154.3">150</text>
<text x="133" y="153.5">S2</text>
<text x="42.7" y="161.4">R6</text>
<text x="57.6" y="157.6">2099*221</text>
<text x="61.7" y="160.1">LD3</text>
<text x="42.7" y="166.9">150</text>
<text x="133" y="166.2">S3</text>
<text x="57.6" y="170.2">2099*221</text>
<text x="61.7" y="172.8">LD4</text>
<text x="42.7" y="174.1">R7</text>
<text x="42.7" y="179.6">150</text>
<text x="133" y="178.9">S4</text>
<text x="61.7" y="183.2">*</text>
</g>
<g font-size="2.3" fill="#800000">
<text x="48.7" y="33.3">3V3</text>
<text x="54.2" y="33.3">5V</text>
<text x="131.8" y="38.4">SCL</text>
<text x="131.8" y="40.9">SDA</text>
<text x="64" y="53.9">RESET</text>
<text x="131.8" y="48.5">SCK</text>
<text x="131.8" y="51.1">MISO</text>
<text x="131.8" y="53.6">MOSI</text>
<text x="220.9" y="53.6">SCK</text>
<text x="220.9" y="48.5">MISO</text>
<text x="220.9" y="51.1">MOSI</text>
<text x="80.8" y="55.9">GND</text>
<text x="131.8" y="56.2">LD_2</text>
<text x="131.8" y="58.7">LD_0</text>
<text x="220.9" y="56.2">nSS_OUT</text>
<text x="220.9" y="58.7">PF9</text>
<text x="131.8" y="61.2">BTN_0</text>
<text x="220.9" y="63.8">BTN_0</text>
<text x="220.9" y="61.2">SCL</text>
<text x="48.1" y="68.8">GND</text>
<text x="220.9" y="68.8">BTN_1</text>
<text x="220.9" y="66.3">SDA</text>
<text x="116.7" y="73.9">GND</text>
<text x="220.9" y="73.9">BTN_2</text>
<text x="48" y="81.5">ADC3_IN0</text>
<text x="131.8" y="81.5">BTN_1</text>
<text x="220.9" y="79">nINT_OUT</text>
<text x="48" y="89.2">nINT_KB</text>
<text x="48" y="86.6">PF9</text>
<text x="48" y="84.1">ADC3_IN8</text>
<text x="131.8" y="86.6">nSS_KB</text>
<text x="131.8" y="84.1">LD_1</text>
<text x="131.8" y="89.2">BTN_2</text>
<text x="220.9" y="89.2">ADC3_IN0</text>
<text x="48" y="91.8">nINT_OUT</text>
<text x="48" y="94.3">nSS_OUT</text>
<text x="131.8" y="91.8">LD_3</text>
<text x="131.8" y="94.3">BTN_3</text>
<text x="220.9" y="94.3">ADC3_IN8</text>
<text x="131.8" y="99.4">RX</text>
<text x="131.8" y="96.8">TX</text>
<text x="231.7" y="109.5">3V3</text>
<text x="236.2" y="127.3">GND</text>
<text x="30.1" y="137.4">LD_0</text>
<text x="116.6" y="137.4">BTN_0</text>
<text x="30.1" y="150.2">LD_1</text>
<text x="116.6" y="150.2">BTN_1</text>
<text x="30.1" y="162.9">LD_2</text>
<text x="116.6" y="162.9">BTN_2</text>
<text x="30.1" y="175.6">LD_3</text>
<text x="116.6" y="175.6">BTN_3</text>
<text x="68.4" y="188.3">GND</text>
<text x="144.7" y="188.3">GND</text>
</g>
<g font-size="2.3">
<text x="31.8" y="39.7">N.C.</text>
<text x="39.9" y="38.4">P4.1</text>
<text x="39.9" y="40.9">P4.2</text>
<text x="103.1" y="39.7">SCL</text>
<text x="111" y="40.9">P3.2</text>
<text x="111" y="38.4">P3.1</text>
<text x="29" y="44.7">RESET</text>
<text x="29.5" y="42.2">IOREF</text>
<text x="32.2" y="47.3">3V3</text>
<text x="39.9" y="43.5">P4.3</text>
<text x="39.9" y="46">P4.4</text>
<text x="101.5" y="44.7">AREF</text>
<text x="102.3" y="47.3">GND</text>
<text x="102.7" y="42.2">SDA</text>
<text x="111" y="46">P3.4</text>
<text x="111" y="43.5">P3.3</text>
<text x="31.1" y="52.3">GND</text>
<text x="33.3" y="49.8">5V</text>
<text x="39.9" y="51.1">P4.6</text>
<text x="39.9" y="53.6">P4.7</text>
<text x="39.9" y="48.5">P4.5</text>
<text x="102.6" y="52.3">IO12</text>
<text x="102.7" y="49.8">IO13</text>
<text x="111" y="51.1">P3.6</text>
<text x="111" y="48.5">P3.5</text>
<text x="111" y="53.6">P3.7</text>
<text x="248" y="49.8">1</text>
<text x="250.6" y="52.3">2</text>
<text x="31.1" y="54.9">GND</text>
<text x="32" y="57.4">VIN</text>
<text x="39.9" y="56.1">P4.8</text>
<text x="102.6" y="57.4">IO10</text>
<text x="102.7" y="54.9">IO11</text>
<text x="103.8" y="60">IO9</text>
<text x="111" y="56.1">P3.8</text>
<text x="111" y="58.7">P3.9</text>
<text x="248" y="54.9">3</text>
<text x="248" y="60">5</text>
<text x="250.6" y="57.4">4</text>
<text x="103.8" y="62.5">IO8</text>
<text x="111" y="61.2">P3.10</text>
<text x="248" y="65">7</text>
<text x="250.6" y="62.5">6</text>
<text x="248" y="70.1">9</text>
<text x="250.6" y="67.6">8</text>
<text x="248" y="75.2">11</text>
<text x="250.6" y="72.6">10</text>
<text x="250.6" y="77.7">12</text>
<text x="33.3" y="82.8">A0</text>
<text x="39.9" y="81.5">P2.6</text>
<text x="103.8" y="82.8">IO7</text>
<text x="111" y="81.5">P1.1</text>
<text x="248" y="80.3">13</text>
<text x="250.6" y="82.8">14</text>
<text x="33.3" y="87.9">A2</text>
<text x="33.5" y="85.3">A1</text>
<text x="39.9" y="86.6">P2.4</text>
<text x="39.9" y="84.1">P2.5</text>
<text x="39.9" y="89.2">P2.3</text>
<text x="103.8" y="85.3">IO6</text>
<text x="103.8" y="87.9">IO5</text>
<text x="111" y="84.1">P1.2</text>
<text x="111" y="86.6">P1.3</text>
<text x="111" y="89.2">P1.4</text>
<text x="248" y="85.3">15</text>
<text x="250.6" y="87.9">16</text>
<text x="33.3" y="93">A4</text>
<text x="33.3" y="95.6">A5</text>
<text x="33.4" y="90.5">A3</text>
<text x="39.9" y="91.8">P2.2</text>
<text x="39.9" y="94.3">P2.1</text>
<text x="103.8" y="90.5">IO4</text>
<text x="103.8" y="95.6">IO2</text>
<text x="103.8" y="93">IO3</text>
<text x="111" y="94.3">P1.6</text>
<text x="111" y="91.8">P1.5</text>
<text x="248" y="90.5">17</text>
<text x="248" y="95.6">19</text>
<text x="250.6" y="93">18</text>
<text x="103.8" y="100.6">IO0</text>
<text x="103.9" y="98.1">IO1</text>
<text x="111" y="96.8">P1.7</text>
<text x="111" y="99.4">P1.8</text>
<text x="248" y="100.6">21</text>
<text x="250.6" y="98.1">20</text>
<text x="248" y="105.7">23</text>
<text x="250.6" y="103.2">22</text>
<text x="248" y="110.8">25</text>
<text x="250.6" y="108.3">24</text>
<text x="250.6" y="113.3">26</text>
</g>
</svg>
